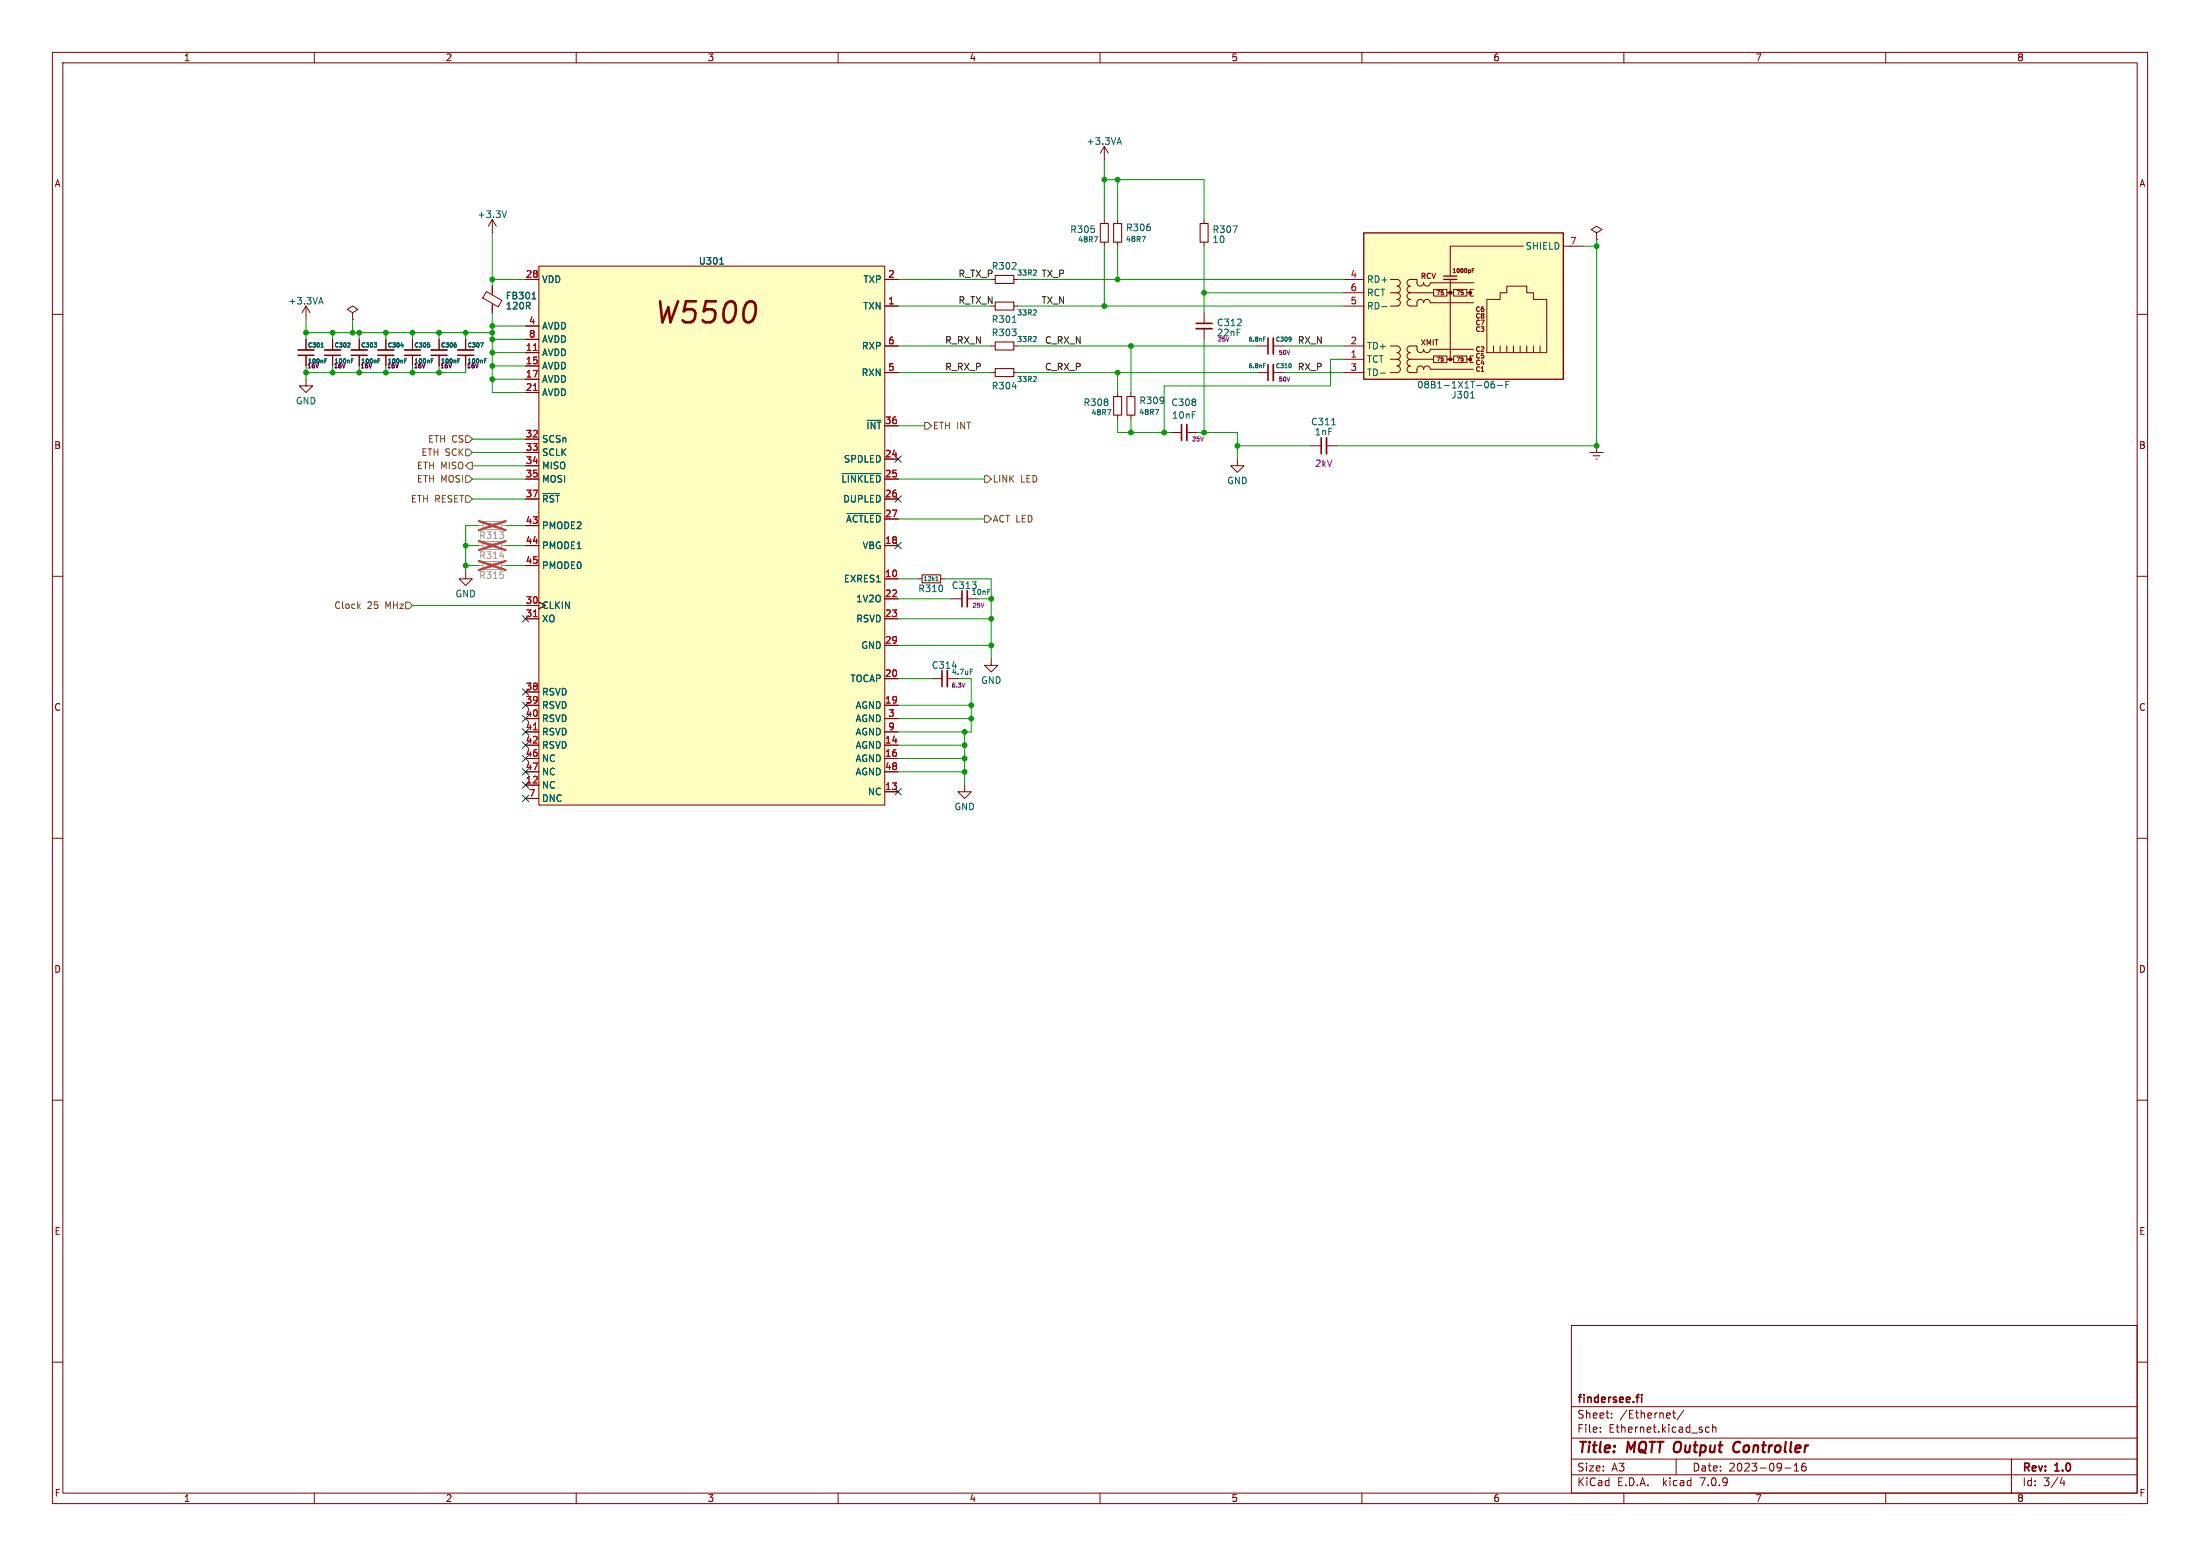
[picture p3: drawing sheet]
<svg xmlns="http://www.w3.org/2000/svg" width="420mm" height="297mm" viewBox="0 0 420 297" stroke-linecap="round" stroke-linejoin="round" font-family="sans-serif">
<g fill="none" stroke="#840000" stroke-width=".19">
<path d="M10 10h400v277h-400zM12 12h396v273h-396zM60 10v2M110 10v2M160 10v2M210 10v2M260 10v2M310 10v2M360 10v2M210.8 27.9v2.6M210.8 27.9l-.7 1.3M210.8 27.9l.8 1.3"/>
<path d="M10 60h2M58.4 58.4l-.7 1.3M58.4 58.4v2.6M58.4 58.4l.8 1.3M67.3 59.7l1-.6-1-.7-1 .7 1 .6v1.3M92.9 55.7l2.9 1.7-.7 1.2-2.9-1.7zM94 41.9l-.8 1.3M94 41.9v2.6M94 54.6v1.7M94 57.9v1.8M94 41.9l.7 1.3M100.3 53.3h2.6"/>
<path d="M102.9 50.8h66v102.9h-66zM168.9 58.4h2.5M168.9 53.3h2.5M193.5 58.4h.8M193.5 53.3h.8M210.8 41.9v.8M210.8 46.2v.8M213.4 41.9v.8M213.4 46.2v.8M229.9 41.9v.8M229.9 46.2v.8M229.9 59.7v2"/>
<path d="M256.5 58.4h3.8M256.5 53.3h3.8M256.5 55.9h3.8M265.4 53.3h1.3a.64 .64 0 0 1 .6 .7 .64 .64 0 0 1-.6 .6 .64 .64 0 0 1 .6 .6 .64 .64 0 0 1-.6 .7M265.4 55.9h1.3M266.7 55.9a.64 .64 0 0 1 .6 .6 .64 .64 0 0 1-.6 .7 .64 .64 0 0 1 .6 .6 .64 .64 0 0 1-.6 .6h-1.3M269.2 55.9a.64 .64 0 0 0-.6 .6 .64 .64 0 0 0 .6 .7 .64 .64 0 0 0-.6 .6 .64 .64 0 0 0 .6 .6h1.3v-.6a.64 .64 0 0 1 .6-.6 .64 .64 0 0 1 .7 .6 .64 .64 0 0 1 .6-.6 .64 .64 0 0 1 .6 .6h8.3M269.2 55.9h4.5M273.7 55.2h2.5v1.3h-2.5zM276.2 55.9h1.3M276.9 53.3v15.3M277.5 55.2h2.5v1.3h-2.5z"/>
<path d="M280 55.9h.7M281.1 51.6h.2M281.1 51.3h.3M281.3 55.2h-.6v1.3h.6M281.3 54h-8.3a.64 .64 0 0 1-.6 .6 .64 .64 0 0 1-.6-.6 .64 .64 0 0 1-.7 .6 .64 .64 0 0 1-.6-.6v-.7h-1.3a.64 .64 0 0 0-.6 .7 .64 .64 0 0 0 .6 .6 .64 .64 0 0 0-.6 .6 .64 .64 0 0 0 .6 .7M283.8 57.2h2.6v-1.3h1.3v-1.3h3.8v1.3h1.2v1.3h2.6v10.1h-11.5zM290.8 47h-13.9v5.7M298.4 47h3.9M304.8 44.5l1-.7-1-.6-1 .6 1 .7v1.2M304.8 45.7h.1M408 60h2M58.4 72.4v1.3h1.3l-1.3 1.2-1.3-1.2h1.3"/>
<path d="M58.4 64.8v2M58.4 67.8v2.1M63.5 64.8v2M63.5 67.8v2.1M67.3 61h.1M68.6 64.8v2M68.6 67.8v2.1M73.7 64.8v2M73.7 67.8v2.1M78.7 64.8v2M78.7 67.8v2.1M83.8 64.8v2"/>
<path d="M83.8 67.8v2.1M88.9 64.8v2M88.9 67.8v2.1M100.3 67.3h2.6M100.3 69.9h2.6M100.3 72.4h2.6M100.3 74.9h2.6M100.3 62.2h2.6M100.3 64.8h2.6M168.9 66h2.5M168.9 71.1h2.5M189.2 66h.8"/>
<path d="M189.2 71.1h.8M193.5 66h.8M193.5 71.1h.8M213.4 74.9v.8M213.4 79.2v.8M215.9 74.9v.8M215.9 79.2v.8M229.9 62.7v2.1M240 66h2.1M240 71.1h2.1M243.1 66h2M243.1 71.1h2"/>
<path d="M256.5 66h3.8M256.5 71.1h3.8M256.5 68.6h3.8M265.4 66h1.3a.64 .64 0 0 1 .6 .7 .64 .64 0 0 1-.6 .6 .64 .64 0 0 1 .6 .6 .64 .64 0 0 1-.6 .7M265.4 68.6h1.3M266.7 68.6a.64 .64 0 0 1 .6 .6 .64 .64 0 0 1-.6 .7 .64 .64 0 0 1 .6 .6 .64 .64 0 0 1-.6 .6h-1.3M269.2 68.6a.64 .64 0 0 0-.6 .6 .64 .64 0 0 0 .6 .7 .64 .64 0 0 0-.6 .6 .64 .64 0 0 0 .6 .6h1.3v-.6a.64 .64 0 0 1 .6-.6 .64 .64 0 0 1 .7 .6 .64 .64 0 0 1 .6-.6 .64 .64 0 0 1 .6 .6h8.3M269.2 68.6h4.5M273.7 67.9h2.5v1.3h-2.5zM276.2 68.6h1.3M277.5 67.9h2.5v1.3h-2.5zM280 68.6h.7"/>
<path d="M281.3 67.9h-.6v1.3h.6M281.3 66.7h-8.3a.64 .64 0 0 1-.6 .6 .64 .64 0 0 1-.6-.6 .64 .64 0 0 1-.7 .6 .64 .64 0 0 1-.6-.6v-.7h-1.3a.64 .64 0 0 0-.6 .7 .64 .64 0 0 0 .6 .6 .64 .64 0 0 0-.6 .6 .64 .64 0 0 0 .6 .7M285.1 66v1.3M286.4 66v1.3M287.7 66v1.3M288.9 66v1.3M290.2 66v1.3M291.5 66v1.3M292.7 66v1.3M294 66v1.3M100.3 91.4h2.6M100.3 95.3h2.6"/>
<path d="M100.3 83.8h2.6M100.3 86.4h2.6M100.3 88.9h2.6M168.9 87.6h2.5M168.9 91.4h2.5M168.9 95.3h2.5M168.9 99.1h2.5M168.9 81.3h2.5M223.5 82.6h2.1M226.6 82.6h2M236.2 87.6v1.3h1.3l-1.3 1.3-1.3-1.3h1.3M250.2 85.1h2"/>
<path d="M253.2 85.1h2.1M303.5 86.4h2.6M304.2 87h1.2M304.7 87.6h.2M304.8 85.1v1.3M10 110h2M88.9 109.2v1.3h1.3l-1.3 1.3-1.3-1.3h1.3M100.3 104.1h2.6M100.3 118.1h2.6M100.3 115.6h2.6M100.3 100.3h2.6M100.3 108h2.6"/>
<path d="M168.9 110.5h2.5M168.9 104.1h2.5M168.9 114.3h2.5M168.9 118.1h2.5M175.3 110.5h.7M179.6 110.5h.7M181.6 114.3h2M184.7 114.3h2M408 110h2M100.3 134.6h2.6M100.3 137.2h2.6M100.3 132.1h2.6"/>
<path d="M100.3 139.7h2.6M168.9 134.6h2.5M168.9 129.5h2.5M168.9 123.2h2.5M168.9 137.2h2.5M168.9 139.7h2.5M177.8 129.5h2M180.8 129.5h2.1M189.2 125.7v1.3h1.3l-1.3 1.3-1.2-1.3h1.2M10 160h2M100.3 149.9h2.6M100.3 142.2h2.6"/>
<path d="M100.3 144.8h2.6M100.3 147.3h2.6M100.3 152.4h2.6M168.9 151.1h2.5M168.9 142.2h2.5M168.9 144.8h2.5M168.9 147.3h2.5M184.1 149.9v1.2h1.3l-1.3 1.3-1.2-1.3h1.2M408 160h2M10 210h2M408 210h2M10 260h2"/>
<path d="M300 253h108v32h-108zM408 260h2M300 278.5h108M300 274.5h108M300 268.5h108M305.5 273.2v.2M305.5 272.5v.1M307.7 270.5v.2M307.7 269.8v.1M319.3 269.7h.6M319.5 269.2v1.3l.4 .2M320 278.5v3"/>
<path d="M321.4 269.1l-1.2 1.9M326.3 272.5l-.4-.1-.3 .3 .1 .6h.6M326.9 272.5l.3-.1 .3 .1 .1 .9M326.9 271.9v1.5M342.5 279.7l.4-.4v1.5M344.7 279.3a.59 .59 0 0 0-.8 .6v.6l.2 .2 .4 .1 .2-.2 .1-.5-.1-.2h-.5l-.3 .2M384 278.5v6.5M60 285v2M110 285v2M160 285v2M210 285v2M260 285v2"/>
<path d="M300 281.5h108M310 285v2M340.7 280.2h1.2M342.5 280.8h.9M360 285v2M393.7 282l-.4 1.1h.9M394 282.6v1"/>
</g>
<path d="M331.9 275.2a1.07 1.07 0 0 0-1 .8 1.07 1.07 0 0 0 .5 1.2l.5-.1" fill="none" stroke="#840000" stroke-width=".4"/>
<g fill="none" stroke="#840000" stroke-width=".3">
<path d="M56.9 67.8h3M62 67.8h3M67.1 67.8h3M72.1 67.8h3.1M77.2 67.8h3.1M82.3 67.8h3M87.4 67.8h3M228.3 61.7h3.1M242.1 64.5v3.1M242.1 69.6v3M225.6 81v3.1M252.2 83.6v3"/>
<path d="M183.6 112.8v3M179.8 128v3.1M312.3 266.7h.6M312.9 266.2l-.3 .1M313.4 266.2v.1M313.4 266.7v1"/>
</g>
<g fill="none" stroke="#840000" stroke-width=".33">
<path d="M56.9 66.8h3M62 66.8h3M67.1 66.8h3M72.1 66.8h3.1M77.2 66.8h3.1M82.3 66.8h3M87.4 66.8h3M228.3 62.7h3.1M243.1 64.5v3.1M243.1 69.6v3M226.6 81v3.1M253.2 83.6v3"/>
<path d="M184.7 112.8v3M180.8 128v3.1"/>
</g>
<g fill="none" stroke="#006464" stroke-width=".19">
<path d="M213.4 27.2h.6M213.7 26.3l.4 1.3M61 57.7h.6M61.3 56.8l.4 1.2M96.7 40.3l-.4 1.2M101.6 57h.7M101.8 56l.1-.2v1.2M137.4 50.4h.7M197.2 52.5h.6M197.8 51.6v.4M197.8 59.2v.4M208.9 45.2h.6l-.4 1"/>
<path d="M218 45.1h.7l-.5 1M235.4 43.1h.8l-.5 1.3M263.8 58.5h1M61.3 66.2h.4M61.4 65.6l.1-.2v.8M62 68.9h.3M62 68.5h.4M66.7 65.4l.1 .2v.2l-.5 .4h.5M67.1 68.9h.2M67.1 68.5h.4M71.4 65.4h.5l-.3 .4M71.8 65.8v.4"/>
<path d="M72.2 68.9h.2M72.2 68.5h.3M76.5 66h.5M77.2 68.9h.3M77.2 68.5h.4M81.6 65.4h.4M82 65.8h.1M82 65.8v.4M82.3 68.9h.3M82.3 68.5h.4M87.1 65.8v.4M87.4 68.9h.3"/>
<path d="M87.4 68.5h.4M91.7 65.4h.6l-.4 .8M92.5 68.9h.2M92.5 68.5h.4M193.3 73.8h.7M193.3 61.5h.7M197.2 65.2h.6M197.2 72.8h.6M197.2 60.1h.6M197.8 64.3v.4M197.8 71.9v.4M211.4 78.2h.7l-.4 1"/>
<path d="M220.5 78.1h.7l-.4 1M241.2 64.7h.3M241.2 64.3h.4M241.2 69.8h.3M241.2 69.4h.4M246.4 64.4l.1 .4-.1 .3M246.4 69.5v.6M246.5 64.7l-.1 .1M263.5 71.2h1M280.7 76h.8M285.2 72.8h-.3a.85 .85 0 0 0 0 1.3l.4-.2 .1-.4-.3-.2h-.3l-.2 .2M285.9 73.6h1"/>
<path d="M287.5 73.4h.4M288.1 72.8h-.6v1.3M103.6 94.2h3.2M160.7 90.4h7.5M161.7 98h6.5M165.5 80.2h2.7M254.2 81.1h.7M178.7 110.9h.4M178.7 110.2l.2-.1v.8M188.6 112.5h.4M181.8 127.2h.8M185.2 127.7h.5"/>
</g>
<path d="M190 52.6h3.5v1.5h-3.5zM190 57.7h3.5v1.5h-3.5zM210.1 42.7h1.5v3.5h-1.5zM212.6 42.7h1.5v3.5h-1.5zM229.1 42.7h1.5v3.5h-1.5zM190 65.3h3.5v1.5h-3.5zM190 70.4h3.5v1.5h-3.5zM212.6 75.7h1.5v3.5h-1.5zM215.1 75.7h1.6v3.5h-1.6zM176 109.7h3.6v1.6h-3.6z" fill="none" stroke="#840000" stroke-width=".2"/>
<path d="M92.2 99.6h3.6v1.5h-3.6zM92.2 103.4h3.6v1.5h-3.6zM92.2 107.2h3.6v1.5h-3.6z" fill="none" stroke="#a1a1a1" stroke-width=".2"/>
<path d="M91.4 104.1h.8M91.4 100.3h.8M91.4 108h.8M95.8 104.1h.7M95.8 100.3h.7M95.8 108h.7" fill="none" stroke="#a1a1a1" stroke-width=".19"/>
<path d="M95.4 106.2h.8" fill="none" stroke="#989898" stroke-width=".19"/>
<path d="M91.4 99.5l5.1 1.7M96.5 99.5l-5.1 1.7M91.4 103.3l5.1 1.7M91.4 107.1l5.1 1.7M96.5 103.3l-5.1 1.7M96.5 107.1l-5.1 1.7" fill="none" stroke="#eb3a3d" stroke-width=".46"/>
<g fill="#ffffc2" stroke="#ffffc2" stroke-width=".19">
<path d="M102.9 50.8h66v102.9h-66z"/>
<path d="M260.3 44.5h38.1v27.9h-38.1z"/>
</g>
<path d="M101.8 66.9h.8M101.8 74.5h.8M101.8 117.7h.8M101.8 139.3h.8" fill="none" stroke="#a90000" stroke-width=".19"/>
<path d="M260.3 44.5h38.1v27.9h-38.1zM275.6 52.7h2.5M275.6 53.3h2.5" fill="none" stroke="#840000" stroke-width=".25"/>
<g fill="#840000" stroke="#840000" stroke-width=".25">
<circle cx="276.9" cy="55.9" r=".25"/>
<circle cx="276.9" cy="68.6" r=".25"/>
<circle cx="280.7" cy="55.9" r=".25"/>
<circle cx="280.7" cy="68.6" r=".25"/>
</g>
<path d="M184.2 130.4l-.3 .8" fill="none" stroke="#840084" stroke-width=".19"/>
<path d="M88.9 94.6h.6l.7 .7-.7 .6h-.6zM88.9 88.9l.6-.6h.7v1.2h-.7zM88.9 90.8h.6l.7 .6-.7 .7h-.6zM88.9 85.7h.6l.7 .7-.7 .6h-.6zM88.9 83.2h.6l.7 .6-.7 .7h-.6zM176.5 80.6h.7l.6 .7-.6 .6h-.7zM188 98.4h.6l.6 .7-.6 .6h-.6zM188 90.8h.6l.6 .6-.6 .7h-.6zM68.4 115.7l.4 .4M68.8 115.3l-.5 .5M77.5 114.9h.6l.6 .7-.6 .6h-.6z" fill="none" stroke="#725600" stroke-width=".19"/>
<g fill="none" stroke="#009600" stroke-width=".19">
<path d="M210.8 34.3h19.1v7.6M210.8 30.5v11.4M213.4 34.3v7.6M94 44.5v10.1M94 59.7v15.2h6.3M94 53.3h6.3M171.4 58.4h17.8M171.4 53.3h17.8M194.3 58.4h62.2M194.3 53.3h62.2M210.8 47v11.4M213.4 47v6.3"/>
<path d="M229.9 47v12.7M229.9 55.9h26.6M302.3 47h2.5M304.8 45.7v39.4h-49.5M58.4 63.5h35.6M58.4 61v3.8M58.4 69.9v2.5M63.5 63.5v1.3M63.5 69.9v1.2M67.3 61v2.5M68.6 63.5v1.3M68.6 69.9v1.2"/>
<path d="M73.7 63.5v1.3M73.7 69.9v1.2M78.7 63.5v1.3M78.7 69.9v1.2M83.8 63.5v1.3M83.8 69.9v1.2M88.9 63.5v1.3M88.9 69.9v1.2h-30.5M94 69.9h6.3M94 62.2h6.3M94 72.4h6.3M94 67.3h6.3"/>
<path d="M94 64.8h6.3M171.4 66h17.8M171.4 71.1h17.8M194.3 66h45.7M194.3 71.1h45.7M213.4 71.1v3.8M215.9 66v8.9M229.9 64.8v17.8M245.1 66h11.4M245.1 71.1h11.4M256.5 68.6h-2.5v5.1h-31.8v8.9M90.2 91.4h10.1"/>
<path d="M90.2 86.4h10.1M90.2 83.8h10.1M90.2 95.3h10.1M90.2 88.9h10.1M171.4 99.1h16.6M171.4 91.4h16.6M171.4 81.3h5.1M213.4 80v2.6h10.1M215.9 80v2.6M228.6 82.6h7.6v5M236.2 85.1h14M78.7 115.6h21.6"/>
<path d="M88.9 108h2.5M88.9 104.1h2.5M91.4 100.3h-2.5v8.9M96.5 108h3.8M96.5 104.1h3.8M96.5 100.3h3.8M171.4 114.3h10.2M171.4 110.5h3.9M171.4 118.1h17.8M180.3 110.5h8.9v15.2M186.7 114.3h2.5M171.4 129.5h6.4"/>
<path d="M171.4 123.2h17.8M171.4 137.2h14M171.4 134.6h14M182.9 129.5h2.5v10.2h-14M184.1 139.7v10.2M171.4 144.8h12.7M171.4 147.3h12.7M171.4 142.2h12.7"/>
</g>
<g fill="none" stroke="#000084" stroke-width=".19">
<path d="M170.8 87l1.3 1.2M170.8 94.6l1.3 1.3M172.1 87l-1.3 1.2M172.1 94.6l-1.3 1.3M99.7 117.5l1.2 1.2M100.9 117.5l-1.2 1.2M170.8 103.5l1.3 1.2M172.1 103.5l-1.3 1.2M99.7 139.1l1.2 1.2M99.7 131.5l1.2 1.2M99.7 134l1.2 1.2M99.7 136.6l1.2 1.2"/>
<path d="M100.9 139.1l-1.2 1.2M100.9 131.5l-1.2 1.2M100.9 134l-1.2 1.2M100.9 136.6l-1.2 1.2M99.7 141.6l1.2 1.2M99.7 149.3l1.2 1.2M99.7 151.8l1.2 1.2M99.7 146.7l1.2 1.2M99.7 144.2l1.2 1.2M100.9 141.6l-1.2 1.2M100.9 149.3l-1.2 1.2M100.9 151.8l-1.2 1.2"/>
<path d="M100.9 146.7l-1.2 1.2M100.9 144.2l-1.2 1.2M170.8 150.5l1.3 1.2M172.1 150.5l-1.3 1.2"/>
</g>
<g fill="#009600" stroke="#009600" stroke-width=".19">
<circle cx="94" cy="53.3" r=".46"/>
<circle cx="83.8" cy="71.1" r=".46"/>
<circle cx="88.9" cy="63.5" r=".46"/>
<circle cx="94" cy="62.2" r=".46"/>
<circle cx="229.9" cy="55.9" r=".46"/>
<circle cx="215.9" cy="66" r=".46"/>
<circle cx="210.8" cy="58.4" r=".46"/>
<circle cx="213.4" cy="53.3" r=".46"/>
<circle cx="210.8" cy="34.3" r=".46"/>
<circle cx="213.4" cy="34.3" r=".46"/>
<circle cx="213.4" cy="71.1" r=".46"/>
<circle cx="184.1" cy="139.7" r=".46"/>
<circle cx="184.1" cy="142.2" r=".46"/>
<circle cx="189.2" cy="123.2" r=".46"/>
<circle cx="184.1" cy="147.3" r=".46"/>
<circle cx="185.4" cy="134.6" r=".46"/>
<circle cx="185.4" cy="137.2" r=".46"/>
<circle cx="184.1" cy="144.8" r=".46"/>
<circle cx="88.9" cy="108" r=".46"/>
<circle cx="189.2" cy="118.1" r=".46"/>
<circle cx="215.9" cy="82.6" r=".46"/>
<circle cx="189.2" cy="114.3" r=".46"/>
<circle cx="222.2" cy="82.6" r=".46"/>
<circle cx="67.3" cy="63.5" r=".46"/>
<circle cx="68.6" cy="63.5" r=".46"/>
<circle cx="58.4" cy="71.1" r=".46"/>
<circle cx="83.8" cy="63.5" r=".46"/>
<circle cx="78.7" cy="63.5" r=".46"/>
<circle cx="63.5" cy="63.5" r=".46"/>
<circle cx="58.4" cy="63.5" r=".46"/>
<circle cx="68.6" cy="71.1" r=".46"/>
<circle cx="63.5" cy="71.1" r=".46"/>
<circle cx="73.7" cy="63.5" r=".46"/>
<circle cx="73.7" cy="71.1" r=".46"/>
<circle cx="94" cy="69.9" r=".46"/>
<circle cx="78.7" cy="71.1" r=".46"/>
<circle cx="94" cy="72.4" r=".46"/>
<circle cx="94" cy="63.5" r=".46"/>
<circle cx="94" cy="64.8" r=".46"/>
<circle cx="94" cy="67.3" r=".46"/>
<circle cx="88.9" cy="104.1" r=".46"/>
<circle cx="236.2" cy="85.1" r=".46"/>
<circle cx="229.9" cy="82.6" r=".46"/>
<circle cx="304.8" cy="85.1" r=".46"/>
<circle cx="304.8" cy="47" r=".46"/>
</g>
<text font-size="5.6" fill="#840000" x="124.6" y="62.4">W5500</text>
<g font-size="2.8" fill="#840000">
<text x="301" y="277.9">Title:</text>
<text x="310.6" y="277.9">MQTT Output</text>
<text x="332.5" y="277.9">Controller</text>
</g>
<g font-size="2.1" fill="#840000">
<text x="301" y="268.2">findersee.fi</text>
<text x="301" y="273.7">File:</text>
<text x="301" y="271">Sheet:</text>
<text x="307.1" y="273.7">Ethernet.kicad_sch</text>
<text x="309.2" y="271">/Ethernet/</text>
<text x="301" y="281.1">Size:</text>
<text x="307.6" y="281.1">A3</text>
<text x="323" y="281.1">Date:</text>
<text x="330" y="281.1">2023-09-16</text>
<text x="386" y="281.3">Rev:</text>
<text x="392.4" y="281.3">1.0</text>
<text x="301" y="283.9">KiCad</text>
<text x="308.7" y="283.9">E.D.A.</text>
<text x="317.6" y="283.9">kicad</text>
<text x="324.8" y="283.9">7.0.9</text>
<text x="386" y="283.9">Id:</text>
<text x="390.1" y="283.9">3/4</text>
</g>
<g font-size="1.8" fill="#840000">
<text x="35" y="11.9">1</text>
<text x="85" y="11.9">2</text>
<text x="135" y="11.9">3</text>
<text x="185" y="11.9">4</text>
<text x="235" y="11.9">5</text>
<text x="285" y="11.9">6</text>
<text x="335" y="11.9">7</text>
<text x="385" y="11.9">8</text>
<text x="10.3" y="35.9">A</text>
<text x="408.3" y="35.9">A</text>
<text x="10.3" y="85.9">B</text>
<text x="408.2" y="85.9">B</text>
<text x="10.3" y="135.9">C</text>
<text x="408.2" y="135.9">C</text>
<text x="10.3" y="185.9">D</text>
<text x="408.2" y="185.9">D</text>
<text x="10.3" y="235.9">E</text>
<text x="408.3" y="235.9">E</text>
<text x="10.3" y="285.9">F</text>
<text x="35" y="286.9">1</text>
<text x="85" y="286.9">2</text>
<text x="135" y="286.9">3</text>
<text x="185" y="286.9">4</text>
<text x="235" y="286.9">5</text>
<text x="285" y="286.9">6</text>
<text x="335" y="286.9">7</text>
<text x="385" y="286.9">8</text>
<text x="408.3" y="285.9">F</text>
</g>
<g font-size="1.8" fill="#006464">
<text x="207.3" y="27.8">+3.3VA</text>
<text x="91" y="41.8">+3.3V</text>
<text x="204.2" y="44.7">R305</text>
<text x="214.9" y="44.3">R306</text>
<text x="231.4" y="44.7">R307</text>
<text x="231.4" y="46.6">10</text>
<text x="291.1" y="47.9">SHIELD</text>
<text x="133.3" y="50.7">U301</text>
<text x="54.9" y="58.3">+3.3VA</text>
<text x="96.5" y="57.3">FB301</text>
<text x="96.5" y="59.3">120R</text>
<text x="103.4" y="54.2">VDD</text>
<text x="164.7" y="59.3">TXN</text>
<text x="164.8" y="54.2">TXP</text>
<text x="260.9" y="54.2">RD+</text>
<text x="260.9" y="59.3">RD-</text>
<text x="260.9" y="56.7">RCT</text>
<text x="103.4" y="63.1">AVDD</text>
<text x="103.4" y="65.6">AVDD</text>
<text x="189.2" y="64.4">R303</text>
<text x="189.2" y="61.8">R301</text>
<text x="232.2" y="62.5">C312</text>
<text x="232.2" y="64.4">22nF</text>
<text x="103.4" y="68.2">AVDD</text>
<text x="103.4" y="70.7">AVDD</text>
<text x="164.4" y="72">RXN</text>
<text x="164.4" y="66.9">RXP</text>
<text x="260.9" y="69.4">TCT</text>
<text x="260.9" y="66.9">TD+</text>
<text x="260.9" y="72">TD-</text>
<text x="56.4" y="77.4">GND</text>
<text x="103.4" y="73.3">AVDD</text>
<text x="103.4" y="75.8">AVDD</text>
<text x="189.2" y="74.5">R304</text>
<text x="206.7" y="77.7">R308</text>
<text x="217.4" y="77.3">R309</text>
<text x="223.5" y="77.7">C308</text>
<text x="270.4" y="74.3">08B1-1X1T-06-F</text>
<text x="277" y="76.3">J301</text>
<text x="165.3" y="82.1">~{INT}</text>
<text x="223.6" y="80.1">10nF</text>
<text x="250.2" y="81.4">C311</text>
<text x="250.9" y="83.3">1nF</text>
<text x="103.4" y="84.7">SCSn</text>
<text x="103.4" y="87.2">SCLK</text>
<text x="103.4" y="89.8">MISO</text>
<text x="161" y="88.5">SPDLED</text>
<text x="103.4" y="92.3">MOSI</text>
<text x="160.5" y="92.3">~{LINKLED}</text>
<text x="234.2" y="92.6">GND</text>
<text x="103.4" y="96.1">~{RST}</text>
<text x="103.4" y="101.2">PMODE2</text>
<text x="160.9" y="96.1">DUPLED</text>
<text x="161.4" y="99.9">~{ACTLED}</text>
<text x="103.4" y="105">PMODE1</text>
<text x="164.6" y="105">VBG</text>
<text x="103.4" y="108.8">PMODE0</text>
<text x="161" y="111.4">EXRES1</text>
<text x="175.2" y="113.2">R310</text>
<text x="181.6" y="112.6">C313</text>
<text x="86.9" y="114.2">GND</text>
<text x="103.4" y="116.4">CLKIN</text>
<text x="103.4" y="119">XO</text>
<text x="163.4" y="115.2">1V2O</text>
<text x="163.4" y="119">RSVD</text>
<text x="164.3" y="124.1">GND</text>
<text x="162.3" y="130.4">TOCAP</text>
<text x="177.8" y="127.9">C314</text>
<text x="187.2" y="130.7">GND</text>
<text x="103.4" y="132.9">RSVD</text>
<text x="103.4" y="135.5">RSVD</text>
<text x="163.2" y="135.5">AGND</text>
<text x="103.4" y="138">RSVD</text>
<text x="103.4" y="140.6">RSVD</text>
<text x="103.4" y="143.1">RSVD</text>
<text x="163.2" y="143.1">AGND</text>
<text x="163.2" y="138">AGND</text>
<text x="163.2" y="140.6">AGND</text>
<text x="103.4" y="145.6">NC</text>
<text x="103.4" y="148.2">NC</text>
<text x="163.2" y="145.6">AGND</text>
<text x="163.2" y="148.2">AGND</text>
<text x="103.4" y="150.7">NC</text>
<text x="103.4" y="153.3">DNC</text>
<text x="165.6" y="152">NC</text>
<text x="182.1" y="154.9">GND</text>
</g>
<g font-size="1.8" fill="#a90000">
<text x="299.6" y="46.7">7</text>
<text x="100.3" y="53.1">28</text>
<text x="169.5" y="53.1">2</text>
<text x="257.7" y="53.1">4</text>
<text x="169.5" y="58.2">1</text>
<text x="257.7" y="58.2">5</text>
<text x="257.7" y="55.6">6</text>
<text x="100.9" y="62">4</text>
<text x="100.9" y="64.5">8</text>
<text x="169.5" y="65.8">6</text>
<text x="257.7" y="65.8">2</text>
<text x="100.3" y="67.1">11</text>
<text x="100.3" y="69.6">15</text>
<text x="169.5" y="70.9">5</text>
<text x="257.7" y="68.3">1</text>
<text x="257.7" y="70.9">3</text>
<text x="100.3" y="72.1">17</text>
<text x="100.3" y="74.7">21</text>
<text x="100.3" y="83.6">32</text>
<text x="168.9" y="81">36</text>
<text x="100.3" y="86.1">33</text>
<text x="100.3" y="88.6">34</text>
<text x="168.9" y="87.4">24</text>
<text x="100.3" y="91.2">35</text>
<text x="100.3" y="95">37</text>
<text x="168.9" y="91.2">25</text>
<text x="168.9" y="95">26</text>
<text x="100.3" y="100.1">43</text>
<text x="168.9" y="98.8">27</text>
<text x="100.3" y="103.9">44</text>
<text x="100.3" y="107.7">45</text>
<text x="168.9" y="103.9">18</text>
<text x="168.9" y="110.2">10</text>
<text x="100.3" y="115.3">30</text>
<text x="100.3" y="117.9">31</text>
<text x="168.9" y="114">22</text>
<text x="168.9" y="117.9">23</text>
<text x="168.9" y="122.9">29</text>
<text x="100.3" y="131.8">38</text>
<text x="168.9" y="129.3">20</text>
<text x="100.3" y="134.4">39</text>
<text x="100.3" y="136.9">40</text>
<text x="168.9" y="134.4">19</text>
<text x="169.5" y="136.9">3</text>
<text x="100.3" y="139.4">41</text>
<text x="100.3" y="142">42</text>
<text x="168.9" y="142">14</text>
<text x="169.5" y="139.4">9</text>
<text x="100.3" y="149.6">12</text>
<text x="100.3" y="144.5">46</text>
<text x="100.3" y="147.1">47</text>
<text x="168.9" y="144.5">16</text>
<text x="168.9" y="147.1">48</text>
<text x="100.9" y="152.1">7</text>
<text x="168.9" y="150.9">13</text>
</g>
<g font-size="1.8" fill="#0f0f0f">
<text x="182.9" y="53">R_TX_P</text>
<text x="189.2" y="51.7">R302</text>
<text x="198.8" y="53">TX_P</text>
<text x="182.9" y="58.1">R_TX_N</text>
<text x="198.8" y="58.1">TX_N</text>
<text x="180.3" y="65.7">R_RX_N</text>
<text x="199.4" y="65.7">C_RX_N</text>
<text x="247.6" y="65.7">RX_N</text>
<text x="180.3" y="70.8">R_RX_P</text>
<text x="199.4" y="70.8">C_RX_P</text>
<text x="247.6" y="70.8">RX_P</text>
</g>
<g font-size="1.8" fill="#725600">
<text x="178" y="82.1">ETH INT</text>
<text x="79.5" y="89.8">ETH MISO</text>
<text x="80.3" y="87.2">ETH SCK</text>
<text x="81.6" y="84.7">ETH CS</text>
<text x="79.5" y="92.3">ETH MOSI</text>
<text x="189.4" y="92.3">LINK</text>
<text x="194.8" y="92.3">LED</text>
<text x="78.3" y="96.1">ETH RESET</text>
<text x="189.4" y="99.9">ACT LED</text>
<text x="63.7" y="116.4">Clock</text>
<text x="70.1" y="116.4">25</text>
<text x="73.7" y="116.4">MHz</text>
</g>
<text font-size="1.8" fill="#840084" x="251" y="89.3">2kV</text>
<g font-size="1.8" fill="#989898">
<text x="91.4" y="106.9">R314</text>
<text x="91.4" y="103.1">R313</text>
<text x="91.4" y="110.7">R315</text>
</g>
<g font-size="1.4" fill="#006464">
<text x="205.7" y="46.4">48R7</text>
<text x="214.8" y="46.4">48R7</text>
<text x="194" y="52.8">33R2</text>
<text x="194" y="65.5">33R2</text>
<text x="194" y="60.4">33R2</text>
<text x="194" y="73.1">33R2</text>
<text x="208.2" y="79.5">48R7</text>
<text x="217.4" y="79.4">48R7</text>
<text x="185.4" y="113.8">10nF</text>
<text x="181.6" y="129">4.7uF</text>
</g>
<g font-size="1.4" fill="#840000">
<text x="271.1" y="53.4">RCV</text>
<text x="271.1" y="66.1">XMIT</text>
</g>
<g font-size="1.2" fill="#840000">
<text x="281.6" y="59.7">C6</text>
<text x="281.6" y="63.5">C3</text>
<text x="281.6" y="62.3">C7</text>
<text x="281.6" y="61">C8</text>
<text x="281.6" y="71.2">C1</text>
<text x="281.6" y="67.3">C2</text>
<text x="281.6" y="69.9">C4</text>
<text x="281.6" y="68.6">C5</text>
</g>
<g font-size="1.1" fill="#840000">
<text x="277.1" y="52.3">1000pF</text>
<text x="274.1" y="56.5">75</text>
<text x="277.9" y="56.5">75</text>
<text x="274.1" y="69.2">75</text>
<text x="277.9" y="69.2">75</text>
</g>
<g font-size="1.1" fill="#840084">
<text x="232.3" y="65.4">25V</text>
<text x="58.5" y="70.5">16V</text>
<text x="63.6" y="70.5">16V</text>
<text x="68.7" y="70.5">16V</text>
<text x="73.8" y="70.5">16V</text>
<text x="78.9" y="70.5">16V</text>
<text x="83.9" y="70.5">16V</text>
<text x="89" y="70.5">16V</text>
<text x="244" y="67.9">50V</text>
<text x="244" y="73">50V</text>
<text x="227.4" y="84.4">25V</text>
<text x="185.5" y="116.2">25V</text>
<text x="181.5" y="131.4">6.3V</text>
</g>
<g font-size="1.1" fill="#006464">
<text x="238.2" y="65.4">6.8nF</text>
<text x="243.4" y="65.4">C309</text>
<text x="58.7" y="66.5">C301</text>
<text x="58.7" y="69.6">100nF</text>
<text x="63.7" y="66.5">C302</text>
<text x="63.7" y="69.6">100nF</text>
<text x="68.8" y="66.5">C303</text>
<text x="68.8" y="69.6">100nF</text>
<text x="73.9" y="66.5">C304</text>
<text x="73.9" y="69.6">100nF</text>
<text x="79" y="66.5">C305</text>
<text x="79" y="69.6">100nF</text>
<text x="84.1" y="66.5">C306</text>
<text x="84.1" y="69.6">100nF</text>
<text x="89.1" y="66.5">C307</text>
<text x="89.1" y="69.6">100nF</text>
<text x="238.2" y="70.5">6.8nF</text>
<text x="243.4" y="70.5">C310</text>
<text x="176.2" y="111.1">12k1</text>
</g>
<g font-size="1.1" fill="#989898">
<text x="93.1" y="101">0R</text>
<text x="93.1" y="104.8">0R</text>
<text x="93.1" y="108.6">0R</text>
</g>
</svg>
